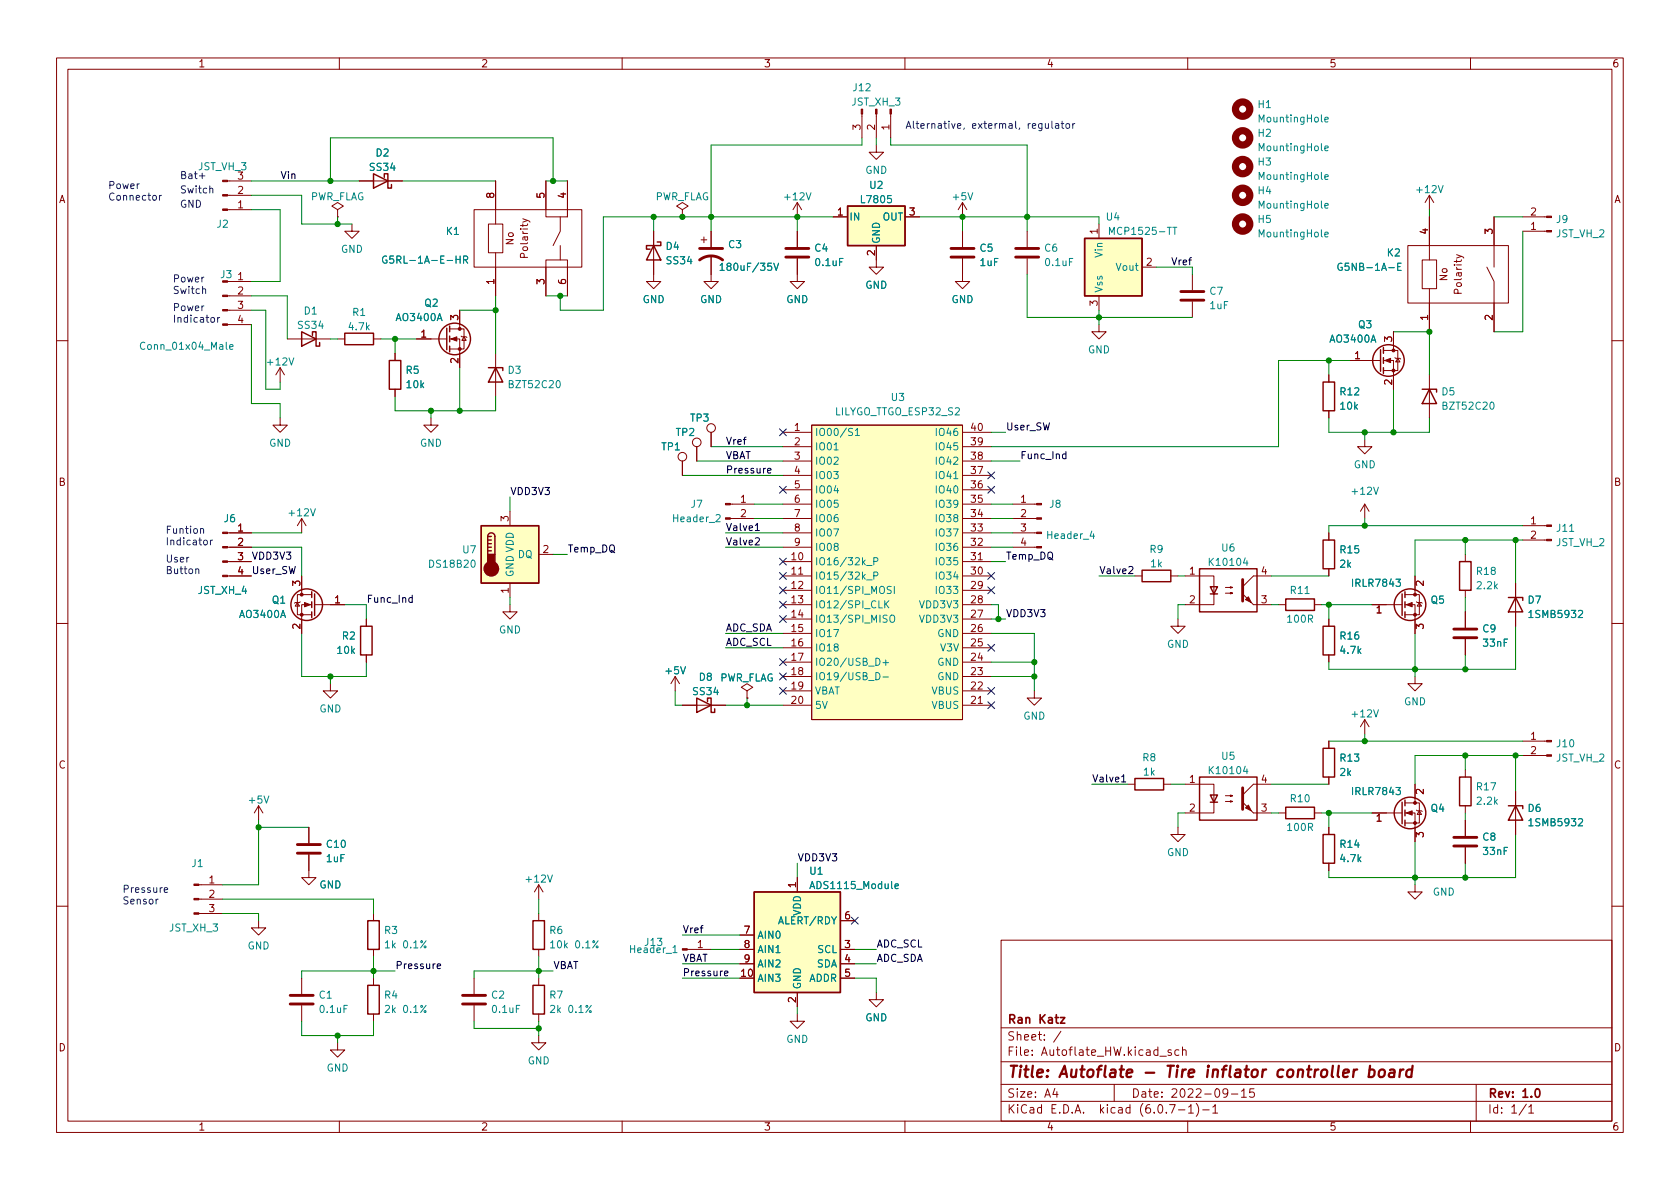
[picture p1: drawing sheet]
<svg xmlns="http://www.w3.org/2000/svg" width="297mm" height="210mm" viewBox="0 0 297 210" stroke-linecap="round" stroke-linejoin="round" font-family="sans-serif">
<g fill="none" stroke="#840000" stroke-width=".18">
<path d="M10 10.2h277v190.1h-277zM12 12.2h273v186.1h-273zM60 10.2v2M110 10.2v2M160 10.2v2M210 10.2v2M260 10.2v2M40.2 32h4.2M40.2 34.5h4.2M40.2 37.1h4.2M59.7 37.1l1-.7-1-.6-1 .6 1 .7v1.2M59.7 38.3h.1"/>
<path d="M62.2 39.6v1.3h1.3l-1.3 1.3-1.2-1.3h1.2M63.5 32h7.6M83.8 37.1h19.1v10.1h-19.1zM86.4 39.6h2.5v5.1h-2.5zM87.6 32v7.6M92.4 38.7l1.2 .4 .1 .2M96.5 32v6.3h3.8v-1.2v1.2M99.1 38.3v2.6l-1.3 2.5M100.3 32v5.1M120.6 37.1l1.1-.7-1.1-.6-1 .6 1 .7v1.2M120.6 38.3h.1M141 35.8v2.5"/>
<path d="M141 35.8l-.8 1.3M141 35.8l.7 1.3M147.3 38.3h2.6M152.4 20.2v4.2M154.9 25.6v1.3h1.3l-1.3 1.3-1.2-1.3h1.2M154.9 20.2v4.2M157.5 20.2v4.2M160 38.3h2.6M170.2 35.8v2.5M170.2 35.8l-.8 1.3M170.2 35.8l.7 1.3M194.3 39.6v2.6"/>
<path d="M252.7 34.5l-.7 1.3M252.7 34.5v2.6M252.7 38.3v7.7M252.7 34.5l.8 1.3M264.2 38.3v8.9M269.2 38.3h4.3M40.2 57.4h4.2M40.2 54.9h4.2M40.2 52.3h4.2M40.6 49.8h3.8M50.8 59.9h7.6M59.7 59.9h1.3"/>
<path d="M66 59.9h1.3M73.7 59.9h5.3M79.5 59.9h1.8v5.1M79.5 58.2h2.5v3.5h-2.5M81.3 54.9v3.3M81.5 59.4l.2 .2h.7l.1 .1M82 59.6l.4 .6h-.7zM87.6 44.7v7.6M96.5 52.3v-6.3h3.8v6.3M99.1 43.4v2.6M115.6 40.9v8.9h1.2l-1.2 1.2-1.3-1.2h1.3M124 42.4h1"/>
<path d="M124.5 41.9v1M125.7 45.2v4.6h1.3l-1.3 1.2-1.2-1.2h1.2M125.7 40.9v2.8M141 45.7v4.1h1.2l-1.2 1.2-1.3-1.2h1.3M141 40.9v2.8M154.9 43.4v3.8h1.3l-1.3 1.3-1.2-1.3h1.2M170.2 45.7v4.1h1.2l-1.2 1.2-1.3-1.2h1.3M170.2 40.9v2.8M181.6 40.9v2.8M181.6 45.7v2.8M194.3 57.4v1.3h1.3l-1.3 1.2-1.3-1.2h1.3M194.3 52.3v2.6"/>
<path d="M201.9 47.2h2.6M210.8 48.5v2.8M210.8 53.3v2.8M246.4 58.7v3.3M248.9 43.4h17.8v10.2h-17.8zM251.5 46h2.5v5h-2.5zM252.7 51v7.7M257.5 45l1.2 .5 .1 .1M262.9 47.2l1.3 2.6v8.9M269.2 40.9h4.3M10 60.2h2M49.5 73.9v1.3h1.3l-1.3 1.2-1.2-1.2h1.2"/>
<path d="M49.5 65l-.7 1.3M49.5 65v2.6M49.5 65l.8 1.3M69.8 62.5v1.2M69.8 68.8v1.3M76.2 73.9v1.3h1.3l-1.3 1.2-1.3-1.2h1.3M87.6 62.5v7.6M123.2 79v2.5M125.7 76.4v2.6M138.4 76.4h5.1M138.4 79h5.1M143.5 75.2h26.7v52h-26.7z"/>
<path d="M170.2 76.4h5.1M170.2 79h5.1M234.9 66.3v1.3M234.9 72.6v1.3M238.8 63.7h5.3M241.3 77.7v1.3h1.3l-1.3 1.3-1.3-1.3h1.3M244.6 63.7h1.8v5.1M244.6 62h2.5v3.5h-2.5M246.6 63.2l.2 .2h.7l.1 .1M247.1 63.4l.4 .6h-.7zM252.7 66.3v7.6M285 60.2h2"/>
<path d="M40.2 99.3h4.2M40.2 96.8h4.2M40.2 94.2h4.2M53.3 91.7l-.7 1.3M53.3 91.7v2.5M53.3 91.7l.8 1.3M90.2 90.4v2.6M95.2 98h2.6M120.6 81.5v2.6M129.1 91.7h4.2M129.1 89.1h4.2M138.4 99.3h5.1"/>
<path d="M138.4 96.8h5.1M138.4 94.2h5.1M138.4 81.5h5.1M138.4 91.7h5.1M138.4 89.1h5.1M138.4 86.6h5.1M138.4 84.1h5.1M170.2 99.3h5.1M170.2 96.8h5.1M170.2 94.2h5.1M170.2 81.5h5.1M170.2 91.7h5.1"/>
<path d="M170.2 89.1h5.1M170.2 86.6h5.1M170.2 84.1h5.1M179.1 96.8h4.2M179.1 94.2h4.2M179.1 91.7h4.2M179.1 89.1h4.2M234.9 94.2v1.3M241.3 89.1v2.6M241.3 89.1l-.8 1.3M241.3 89.1l.8 1.3M259.1 98v1.3"/>
<path d="M269.2 95.5h4.3M269.2 93h4.3M10 110.2h2M40.2 101.8h4.2M52.6 106.5l.4 .7h-.8zM53.1 106.4l-.1 .1h-.8l-.1 .2M53.3 101.8v3.4M55.1 106.9h-1.8v5.1M55.1 105.2h-2.5v3.5h2.5M55.6 106.9h5.4M64.8 109.5v1.2M64.8 115.8v1.3"/>
<path d="M90.2 106.9v1.3h1.2l-1.2 1.3-1.3-1.3h1.3M90.2 103.1v2.6M119.4 119.6l-.8 1.3M119.4 119.6v2.6M119.4 119.6l.7 1.3M138.4 101.8h5.1M138.4 106.9h5.1M138.4 104.4h5.1M138.4 109.5h5.1M138.4 112h5.1M138.4 114.5h5.1M138.4 117.1h5.1"/>
<path d="M138.4 119.6h5.1M170.2 101.8h5.1M170.2 106.9h5.1M170.2 104.4h5.1M170.2 109.5h5.1M170.2 112h5.1M170.2 114.5h5.1M170.2 117.1h5.1M170.2 119.6h5.1M200.7 101.8h1.2M207 101.8h1.3M208.3 109.5v1.2h1.2l-1.2 1.3-1.3-1.3h1.3"/>
<path d="M209.5 101.8h5.1v3.4M214.6 105v1.9h-5.1M216.7 104.9h1.2l-.3 .1v-.2l.3 .1M216.7 103.9h1.2l-.3 .1v-.2l.3 .1M221.6 106.9h3.2M224.8 101.8h-3.2l-1.9 2M226.1 106.9h1.2M232.4 106.9h1.3M234.9 100.6v1.2M234.9 109.5v1.2M234.9 115.8v1.3M242.6 106.9h5.3"/>
<path d="M248.4 106.9h1.8v5.1M248.4 105.2h2.6v3.5h-2.6M250.2 119.6v1.3h1.3l-1.3 1.3-1.3-1.3h1.3M250.2 101.8v3.4M250.4 106.4l.2 .1h.7l.2 .2M251 106.5l.3 .7h-.7zM259.1 104.4v1.3M259.1 108.2v2.8M259.1 113v2.8M268 103.1v7.6M285 110.2h2M58.4 120.9v1.3h-1.3l1.3 1.2 1.3-1.2h-1.3"/>
<path d="M120.6 124.7h7.7M132.1 122.2l1-.7-1-.6-1 .6 1 .7v1.2M132.1 123.4h.1M138.4 122.2h5.1M138.4 124.7h5.1M170.2 122.2h5.1M170.2 124.7h5.1M182.9 122.2v1.2h1.2l-1.2 1.3-1.3-1.3h1.3M199.4 138.7h1.3M205.7 138.7h1.3M209.5 138.7h5.1v3.3M224.8 138.7h-3.2l-1.9 1.9"/>
<path d="M234.9 131.1v1.2M234.9 137.4v1.3M241.3 127.2l-.8 1.3M241.3 127.2v2.6M241.3 127.2l.8 1.3M250.2 138.7v3.3M259.1 136.1v1.3M268 139.9v7.7M269.2 133.6h4.3M269.2 131.1h4.3M35.2 159h4.2M35.2 156.5h4.2"/>
<path d="M45.7 142.5l-.7 1.3M45.7 142.5v2.5M45.7 142.5l.8 1.3M54.6 151.1v4.1h1.3l-1.3 1.3-1.3-1.3h1.3M54.6 146.3v2.8M95.2 156.5v2.5M95.2 156.5l-.7 1.2M95.2 156.5l.8 1.2M141 155.2v2.5M208.3 146.3v1.3h1.2l-1.2 1.2-1.3-1.2h1.3M214.6 141.9v1.9h-5.1M216.7 141.7h1.2l-.3 .2v-.3l.3 .1"/>
<path d="M216.7 140.7h1.2l-.3 .1v-.2l.3 .1M221.6 143.8h3.2M226.1 143.8h1.2M232.4 143.8h1.3M234.9 146.3v1.3M234.9 152.6v1.3M242.6 143.8h5.3M248.4 143.8h1.8v5M248.4 142h2.6v3.5h-2.6M250.2 156.5v1.2h1.3l-1.3 1.3-1.3-1.3h1.3M250.4 143.3l.2 .1h.7l.2 .1M251 143.4l.3 .6h-.7z"/>
<path d="M259.1 142.5v1.3M259.1 145v2.8M259.1 149.9v2.7M10 160.2h2M35.2 161.5h4.2M45.7 162.8v1.3h1.3l-1.3 1.2-1.3-1.2h1.3M53.3 173v2.8M53.3 177.8v2.8M66 161.5v1.3M66 167.9v1.3M66 173v1.2M66 179.3v1.3"/>
<path d="M83.8 173v2.8M83.8 177.8v2.8M95.2 161.5v1.3M95.2 167.9v1.3M95.2 173v1.2M95.2 179.3v1.3M121.5 167.9h4.2M130.8 167.9h2.5M130.8 170.4h2.5M130.8 165.3h2.5M141 179.3v1.3h1.2l-1.2 1.3-1.3-1.3h1.3M141 175.5v2.5"/>
<path d="M148.6 167.9h2.5M148.6 170.4h2.5M148.6 173h2.5M148.6 162.8h2.5M154.9 175.5v1.3h1.3l-1.3 1.2-1.2-1.2h1.2M177 166.3h108v32h-108zM285 160.2h2M59.7 184.4v1.3h1.3l-1.3 1.2-1.3-1.2h1.3M60 198.3v2M95.2 183.1v1.3h1.3l-1.3 1.3-1.2-1.3h1.2M110 198.3v2M160 198.3v2"/>
<path d="M177 194.8h108M177 191.8h108M177 187.8h108M177 181.8h108M186.5 192.5l-.4 1h1M186.9 193v1M187.6 182.4l-1.3 1.9M197 191.8v3M205.1 186.8h1.1M206.8 195.3h1l-.7 1.5M207.1 185.7l-.4-.1-.2 .2 .1 .3 .5 .1v.4h-.6M208.4 196.3h1.1"/>
<path d="M208.4 185.7l-.4-.1-.3 .3v.4l.2 .3h.5M209.1 185.8l.2-.2 .3 .1 .1 .9M209.1 185.1v1.5M210 198.3v2M210.1 195.8l.5-.5v1.5M210.1 196.8h.9M211.5 195.1a1.72 1.72 0 0 1 0 2.3M212.6 196.3h1.2M214.4 195.8l.5-.5v1.5M214.4 196.8h.9M217.1 193.2l-.3 .3h-.3l-.3-.3 .2-.6 .4-.1 .2 .2a.99 .99 0 0 1-.4 1.3h-.2M217.7 193.5h1.2"/>
<path d="M219.5 193l.4-.5v1.5M219.5 194h.9M221.7 192.5h-.7l-.1 .7 .2-.1 .5 .1 .2 .2-.1 .5-.2 .1-.6-.1M260 198.3v2M261 191.8v6.5M269.9 195.3l-1.3 1.9M270.3 195.8l.4-.5v1.5M270.3 196.8h.9"/>
<circle cx="123.2" cy="78.2" r=".76"/>
<circle cx="125.7" cy="75.7" r=".76"/>
<circle cx="120.6" cy="80.8" r=".76"/>
</g>
<path d="M187.5 179.9h.8l-.8 1h.8M271.6 192.6l.2-.1a.82 .82 0 0 1 .6 .7 .82 .82 0 0 1-.3 .8h-.2a.81 .81 0 0 1-.6-.6 .81 .81 0 0 1 .3-.8z" fill="none" stroke="#840000" stroke-width=".3"/>
<path d="M239.4 189.1l-.2 1.4M240 189.1l-.4 .1-.3 .3M242.1 189.2l.2-.1 .6 .1 .2 .3-.1 .6a.66 .66 0 0 1-1 .3M242.2 188.5l-.2 2M243.9 189.3a.52 .52 0 0 1 .6-.2 .52 .52 0 0 1 .4 .4l-.1 .6a.55 .55 0 0 1-.5 .4 .55 .55 0 0 1-.5-.4zM245.8 189.2l.2-.1 .5 .1v1.3M246.6 189.6l-.7 .1a.4 .4 0 0 0-.3 .3 .4 .4 0 0 0 .2 .5l.7-.1M247.6 189.1l-.2 1.4M248.2 189.1l-.4 .1-.3 .3M249.7 189.2a.66 .66 0 0 0-1 .3l-.1 .6 .2 .3 .1 .1 .6-.1M249.8 188.5l-.3 2" fill="none" stroke="#840000" stroke-width=".4"/>
<g fill="none" stroke="#840000" stroke-width=".25">
<path d="M66 30.7l2.6 1.3-2.6 1.3zM67.9 31.4v-.7h.7v2.6h.6v-.7M149.9 36.4h10.1v7h-10.1zM53.3 58.7l2.6 1.2-2.6 1.3zM55.2 59.3v-.6h.7v2.5h.6v-.6M61 58.9h5v2.1h-5zM79 58v3.8M79.5 57.7v1M79.5 59.4v1M115.6 43.4l1.2 2.6h-2.5zM116.2 42.8h.6v.6h-2.5v.7h.6M191.8 42.2h10.1v10.1h-10.1z"/>
<path d="M68.8 63.7h2.1v5.1h-2.1zM79.5 61.2v1M86.4 65h2.5v.5M87.6 65l1.3 2.6h-2.5zM233.9 67.6h2.1v5h-2.1zM244.1 61.8v3.9M244.6 61.5v1M244.6 63.2v1.1M244.6 65v1M251.5 68.8h2.5v.5M252.7 68.8l1.3 2.6h-2.5zM85.1 93h10.1v10.1h-10.1z"/>
<path d="M86.2 94.9a.64 .64 0 0 1 .7-.7 .64 .64 0 0 1 .6 .7v3.1M86.2 97.4h.7M86.2 96.8h.7M86.2 96.1h.7M86.2 95.5h.7M86.2 94.9v3.1M86.2 94.9h.7M233.9 95.5h2.1v5.1h-2.1zM258.1 99.3h2v5.1h-2zM55.1 104.6v1.1M55.1 106.4v1M55.1 108.2v1"/>
<path d="M55.6 105v3.8M63.8 110.7h2v5.1h-2zM201.9 100.8h5.1v2.1h-5.1zM212.1 100.6h10.1v7.6h-10.1zM214 103.8h1.3l-.7 1.2zM214 105h1.3M227.3 105.9h5.1v2h-5.1zM233.9 110.7h2.1v5.1h-2.1zM247.9 105v3.8M248.4 104.6v1.1M248.4 106.4v1M248.4 108.2v1"/>
<path d="M266.7 105.7h2.5v.5M268 105.7l1.2 2.5h-2.5zM123.2 123.4l2.5 1.3-2.5 1.3zM125.1 124.1v-.7h.6v2.6h.7v-.7M200.7 137.7h5v2h-5zM212.1 137.4h10.1v7.6h-10.1zM233.9 132.3h2.1v5.1h-2.1zM258.1 137.4h2v5.1h-2zM133.3 157.7h15.3v17.8h-15.3zM214 140.6h1.3l-.7 1.3zM214 141.9h1.3M227.3 142.7h5.1v2.1h-5.1z"/>
<path d="M233.9 147.6h2.1v5h-2.1zM247.9 141.9v3.8M248.4 141.5v1M248.4 143.3v1M248.4 145v1M266.7 142.5h2.5v.5M268 142.5l1.2 2.5h-2.5zM65 174.2h2.1v5.1h-2.1zM65 162.8h2.1v5.1h-2.1zM94.2 162.8h2.1v5.1h-2.1zM94.2 174.2h2.1v5.1h-2.1z"/>
<circle cx="80.4" cy="59.9" r="2.79"/>
<circle cx="245.5" cy="63.7" r="2.79"/>
<circle cx="54.2" cy="106.9" r="2.79"/>
<circle cx="249.3" cy="106.9" r="2.79"/>
<circle cx="249.3" cy="143.8" r="2.79"/>
</g>
<g fill="none" stroke="#008484" stroke-width=".18">
<path d="M234.2 36.4l.6-.1v-.3h-.4l-.2 .1 .1 .7h.5M234.2 21.2l.6-.2v-.2l-.4-.1-.2 .2 .1 .6h.5M234.2 31.3l.6-.1v-.3h-.4l-.2 .2 .1 .6h.5M234.2 26.2l.6-.1v-.2l-.4-.1-.2 .2 .1 .6h.5M68.4 45.3a.59 .59 0 0 0-.8 .6 .59 .59 0 0 0 .8 .6v-.5h-.2M82 45.9h.6l.1-.2-.1-.3-.6-.1v1.2M82.3 45.9l.4 .6M127.3 46.9l.4-.4v1.3M127.3 47.8h.7M136.8 46.5l.4 1.3 .5-1.3M196.2 41.5v-1.3l.4 .9 .4-.9v1.3M207.4 40.2h.7"/>
<path d="M234.2 41.5l.6-.1v-.3l-.4-.1-.2 .2 .1 .6h.5M237.3 46.6a.59 .59 0 0 0-.8 .6 .59 .59 0 0 0 .8 .6v-.5h-.2M247.1 47.1h.4M247.7 46.5h-.6v1.3h.6M40.6 61.4l.6-.2v-.2l-.4-.1-.2 .2 .1 .6h.5M147.5 79.6h.7M151.2 76.1l.4-.3v1.2M151.2 77h.8M154.5 99.3l.6-.1 .1-.2v-.3l-.7-.1v1.3M153.2 100h1M153.2 102.5h1M154.5 101.8h.6l.1-.2v-.3l-.7-.1v1.2"/>
<path d="M154.9 118.9a.64 .64 0 0 1 .7 .7 .64 .64 0 0 1-.7 .6zM156.1 117.2h1M156.1 119.7h1M156.4 106.2v1.3M156.6 106.8l.6 .7M156.6 116.7v1M157.2 106.2l-.8 .8M157.5 108.8h.1a.43 .43 0 0 1 .6 .4v.4a.42 .42 0 0 1-.4 .5 .42 .42 0 0 1-.5-.5v-.4zM157.6 103.8l-.5-.1-.2 .1v.4l.6 .2 .1 .3-.3 .3-.4-.1M158.1 103.7v1.3M158.2 156.7l.7-.1-.1-.2-.4-.1-.2 .2 .1 .6h.5M97.3 166.7l.4-.3v1.2"/>
<path d="M97.3 167.6h.8M105.8 166.4l-1 1.2M119 168.5h.7"/>
<circle cx="105.6" cy="167.4" r=".18"/>
</g>
<g fill="none" stroke="#840000" stroke-width=".51">
<path d="M123.7 46a3.3 3.3 0 0 1 4.1 0M123.7 43.9h4.1M138.9 45.5h4.1M138.9 43.9h4.1M168.1 45.5h4.1M168.1 43.9h4.1M179.6 45.5h4M179.6 43.9h4M208.8 53.1h4.1M208.8 51.6h4.1M219.7 102.5v3.8M257 112.8h4.1"/>
<path d="M257 111.2h4.1M219.7 139.3v3.8M52.6 150.9h4M52.6 149.3h4M257 149.6h4.1M257 148.1h4.1M51.3 177.5h4.1M51.3 176h4.1M81.8 177.5h4.1M81.8 176h4.1"/>
</g>
<g fill="#840000" stroke="#840000" stroke-width=".18">
<path d="M120.6 167.8h.9v.2h-.9z"/>
<path d="M273.5 133.5h.8v.2h-.8z"/>
<path d="M273.5 130.9h.8v.3h-.8z"/>
<path d="M39.4 101.7h.8v.3h-.8z"/>
<path d="M39.4 99.2h.8v.2h-.8z"/>
<path d="M39.4 96.6h.8v.3h-.8z"/>
<path d="M39.4 94.1h.8v.3h-.8z"/>
<path d="M79.8 59.9l1-.3v.7z"/>
<path d="M248.7 143.8l1-.4v.7z"/>
<path d="M248.7 106.9l1-.4v.8z"/>
<path d="M34.3 161.4h.9v.3h-.9z"/>
<path d="M34.3 158.9h.9v.2h-.9z"/>
<path d="M34.3 156.3h.9v.3h-.9z"/>
<path d="M219.7 141.9l1.9 1.9z"/>
<path d="M220.7 142.4l.5 1-1-.5z"/>
<path d="M39.4 57.3h.8v.2h-.8z"/>
<path d="M39.4 54.7h.8v.3h-.8z"/>
<path d="M39.4 52.2h.8v.2h-.8z"/>
<path d="M39.4 49.7h.8v.2h-.8z"/>
<path d="M39.4 31.9h.8v.2h-.8z"/>
<path d="M39.4 34.4h.8v.3h-.8z"/>
<path d="M39.4 37h.8v.2h-.8z"/>
<path d="M183.3 96.6h.8v.3h-.8z"/>
<path d="M183.3 94.1h.8v.3h-.8z"/>
<path d="M183.3 91.6h.8v.2h-.8z"/>
<path d="M183.3 89h.8v.3h-.8z"/>
<path d="M152.3 19.3h.2v.9h-.2z"/>
<path d="M154.8 19.3h.3v.9h-.3z"/>
<path d="M157.4 19.3h.2v.9h-.2z"/>
<path d="M128.3 91.6h.8v.2h-.8z"/>
<path d="M128.3 89h.8v.3h-.8z"/>
<path d="M219.7 105l1.9 1.9z"/>
<path d="M220.7 105.5l.5 1-1-.5z"/>
<path d="M273.5 95.4h.8v.2h-.8z"/>
<path d="M273.5 92.8h.8v.3h-.8z"/>
<path d="M244.9 63.7l1-.3v.7z"/>
<path d="M53.8 106.5l1.1 .4-1.1 .4z"/>
<path d="M273.5 38.2h.8v.3h-.8z"/>
<path d="M273.5 40.8h.8v.2h-.8z"/>
<circle cx="81.3" cy="61.7" r=".25"/>
<circle cx="81.3" cy="58.2" r=".25"/>
<circle cx="250.2" cy="145.5" r=".25"/>
<circle cx="250.2" cy="142" r=".25"/>
<circle cx="250.2" cy="108.7" r=".25"/>
<circle cx="250.2" cy="105.2" r=".25"/>
<circle cx="246.4" cy="65.5" r=".25"/>
<circle cx="246.4" cy="62" r=".25"/>
<circle cx="53.3" cy="108.7" r=".25"/>
<circle cx="53.3" cy="105.2" r=".25"/>
</g>
<g fill="#ffffc2" stroke="#ffffc2" stroke-width=".18">
<path d="M133.3 157.7h15.3v17.8h-15.3z"/>
<path d="M191.8 42.2h10.1v10.1h-10.1z"/>
<path d="M149.9 36.4h10.1v7h-10.1z"/>
<path d="M143.5 75.2h26.7v52h-26.7z"/>
<path d="M85.1 93h10.1v10.1h-10.1z"/>
</g>
<g fill="#840000" stroke="#840000" stroke-width=".25">
<path d="M86.2 98h1.3v1.9h-1.3z"/>
<circle cx="86.9" cy="100.6" r="1.27"/>
</g>
<g fill="none" stroke="#840000" stroke-width="1.3">
<circle cx="219.7" cy="19.3" r="1.27"/>
<circle cx="219.7" cy="24.4" r="1.27"/>
<circle cx="219.7" cy="34.5" r="1.27"/>
<circle cx="219.7" cy="39.6" r="1.27"/>
<circle cx="219.7" cy="29.5" r="1.27"/>
</g>
<path d="M188.5 79.8v1.3M133.5 95.2l.5-.1 .3 .4-.8 .9h.8M133.5 93.8h.8M135.7 83.2l.6-.1v-.2l-.4-.1-.2 .2 .1 .6h.5M188.5 80.3h-.4l-.2 .2 .1 .6h.5M72.9 105.7h-.4l-.2 .2 .1 .6h.5M72.9 105.2v1.3M199.6 100.3l.5-.1 .2 .3-.8 .9h.8M198.3 138.3h.7M77.3 170.9l.6-.2-.1-.2-.3-.1-.2 .2 .1 .6h.4M128.1 172.1l.6-.1-.1-.2-.3-.1-.2 .2 .1 .6h.4" fill="none" stroke="#000" stroke-width=".18"/>
<g fill="none" stroke="#0000c2" stroke-width=".18">
<path d="M28.2 34.6v.8M28.6 34.6l-.4 .2M35.3 31.1h.9M37.1 33.4l.2-.1h.3v.8M184.8 21.9l.1 .7 .3 .1 .2-.1M185.4 21.9v.8M186 21.4v1.1l.2 .2M186.6 21.9h.5l.1 .8M187.2 22.2h-.4l-.2 .2 .2 .3 .4-.1M187.6 21.9h.5M187.8 21.4v1.1l.3 .2M188.6 21.9h.3l.2 .2v.4l-.2 .2-.3-.1-.1-.1z"/>
<path d="M189.7 21.9v.8M190 21.9l-.3 .2M35.8 51.2l.2-.1h.3l.1 .8M37.4 56.2l.3-.1 .2 .3v.3l-.2 .3-.3-.1-.1-.2zM38.5 56.1v.9M38.8 56.1l-.3 .3M35.5 93.6l.1-.1h.3l.1 .8M36.1 95.6l.3-.1 .3 .3v.3l-.3 .3-.3-.1-.1-.2zM37.2 95.5v.9M37.6 95.5l-.4 .3M34.6 100.7l.2-.1 .3 .1 .1 .7M28 159l-.4 .3"/>
<path d="M29 157.4l.6-.1v-.3h-.4l-.2 .1 .1 .7h.5"/>
</g>
<g fill="none" stroke="#008400" stroke-width=".18">
<path d="M44.4 37.1h5.1v12.7h-5.1M44.4 34.5h8.9v5.1h8.9M44.4 32h19.1M58.4 32v-7.6h39.4v7.6M59.7 38.3v1.3M71.1 32h16.5M96.5 32h3.8M115.6 38.3v2.6M141 38.3v2.6M147.3 38.3h-40.6v16.6h-7.6v-2.6M152.4 24.4v1.2h-26.7v15.3M154.9 24.4v1.2"/>
<path d="M157.5 24.4v1.2h24.1v15.3M162.6 38.3h31.7v1.3M170.2 38.3v2.6M252.7 37.1v1.2M264.2 38.3h5M44.4 54.9h2.6v13.9h2.5v-1.2M44.4 57.4v14h5.1v2.5M44.4 52.3h6.4v7.6M58.4 59.9h1.3M67.3 59.9h6.4M69.8 59.9v2.6M81.3 54.9h6.3"/>
<path d="M87.6 52.3v10.2M96.5 52.3h3.8M181.6 48.5v7.6h29.2M194.3 54.9v2.5M204.5 47.2h6.3v1.3M246.4 58.7h6.3v7.6M269.2 40.9v17.8h-5M69.8 70.1v2.5h17.8v-2.5M76.2 72.6v1.3M81.3 65v7.6M125.7 79h12.7M175.3 76.4h2.5"/>
<path d="M234.9 73.9v2.5h17.8v-2.5M234.9 63.7v2.6M238.8 63.7h-12.7v15.3h-50.8M241.3 76.4v1.3M246.4 68.8v7.6M44.4 96.8h8.9v5M44.4 94.2h8.9M90.2 87.9v2.5M97.8 98h2.5M120.6 84.1h17.8M123.2 81.5h15.2M128.3 96.8h10.1"/>
<path d="M128.3 94.2h10.1M133.3 91.7h5.1M133.3 89.1h5.1M175.3 99.3h2.5M175.3 96.8h3.8M175.3 94.2h3.8M175.3 81.5h5M175.3 91.7h3.8M175.3 89.1h3.8M241.3 91.7v1.3M259.1 95.5v2.5M268 95.5v7.6"/>
<path d="M269.2 93h-34.3v1.2M269.2 95.5h-19v6.3M53.3 112v7.6h11.5v-2.5M58.4 119.6v1.3M61 106.9h3.8v2.6M90.2 105.7v1.2M128.3 112h10.1M128.3 114.5h10.1M175.3 106.9h1.2v2.6M175.3 112h7.6v10.2M175.3 119.6h7.6M175.3 117.1h7.6"/>
<path d="M175.3 109.5h2.5M194.3 101.8h6.4M208.3 101.8h1.2M209.5 106.9h-1.2v2.6M224.8 101.8h10.1M224.8 106.9h1.3M233.7 106.9h8.9M234.9 106.9v2.6M250.2 112v7.6M259.1 105.7v2.5M259.1 115.8v2.6M268 110.7v7.7h-33.1v-1.3"/>
<path d="M119.4 122.2v2.5h1.2M128.3 124.7h10.1M132.1 123.4v1.3M193 138.7h6.4M207 138.7h2.5M224.8 138.7h10.1M234.9 131.1h34.3M241.3 129.8v1.3M259.1 133.6v2.5M268 133.6v6.3M269.2 133.6h-19v5.1M39.4 159h26.6v2.5"/>
<path d="M45.7 145v11.5h-6.3M45.7 146.3h8.9M95.2 159v2.5M141 152.6v2.6M209.5 143.8h-1.2v2.5M224.8 143.8h1.3M233.7 143.8h8.9M234.9 143.8v2.5M250.2 148.8v7.7M259.1 143.8v1.2M259.1 152.6v2.6M268 147.6v7.6h-33.1v-1.3"/>
<path d="M39.4 161.5h6.3v1.3M66 169.2v3.8M69.8 171.7h-16.5v1.3M95.2 169.2v3.8M97.8 171.7h-14v1.3M120.6 173h10.2M120.6 170.4h10.2M120.6 165.3h10.2M125.7 167.9h5.1M141 178v1.3M151.1 173h3.8v2.5M151.1 170.4h3.8"/>
<path d="M151.1 167.9h3.8M53.3 180.6v2.5h12.7v-2.5M59.7 183.1v1.3M83.8 180.6v1.3h11.4M95.2 180.6v2.5"/>
</g>
<g fill="none" stroke="#000084" stroke-width=".18">
<path d="M137.8 75.8l1.2 1.3M139 75.8l-1.2 1.3M137.8 98.7l1.2 1.2M137.8 86l1.2 1.2M139 98.7l-1.2 1.2M139 86l-1.2 1.2M174.7 83.5l1.2 1.2M174.7 86l1.2 1.2M175.9 83.5l-1.2 1.2M175.9 86l-1.2 1.2M137.8 119l1.2 1.2M137.8 101.2l1.2 1.3"/>
<path d="M137.8 116.5l1.2 1.2M137.8 103.8l1.2 1.2M137.8 106.3l1.2 1.2M137.8 108.9l1.2 1.2M139 119l-1.2 1.2M139 101.2l-1.2 1.3M139 116.5l-1.2 1.2M139 103.8l-1.2 1.2M139 106.3l-1.2 1.2M139 108.9l-1.2 1.2M174.7 113.9l1.2 1.3M174.7 103.8l1.2 1.2"/>
<path d="M174.7 101.2l1.2 1.3M175.9 113.9l-1.2 1.3M175.9 103.8l-1.2 1.2M175.9 101.2l-1.2 1.3M137.8 121.6l1.2 1.2M139 121.6l-1.2 1.2M174.7 121.6l1.2 1.2M174.7 124.1l1.2 1.2M175.9 121.6l-1.2 1.2M175.9 124.1l-1.2 1.2M150.5 162.2l1.2 1.2M151.7 162.2l-1.2 1.2"/>
</g>
<g fill="#008400" stroke="#008400" stroke-width=".18">
<circle cx="259.1" cy="118.4" r=".46"/>
<circle cx="268" cy="133.6" r=".46"/>
<circle cx="250.2" cy="155.2" r=".46"/>
<circle cx="259.1" cy="155.2" r=".46"/>
<circle cx="259.1" cy="133.6" r=".46"/>
<circle cx="241.3" cy="131.1" r=".46"/>
<circle cx="250.2" cy="118.4" r=".46"/>
<circle cx="176.5" cy="109.5" r=".46"/>
<circle cx="132.1" cy="124.7" r=".46"/>
<circle cx="182.9" cy="119.6" r=".46"/>
<circle cx="182.9" cy="117.1" r=".46"/>
<circle cx="234.9" cy="106.9" r=".46"/>
<circle cx="268" cy="95.5" r=".46"/>
<circle cx="259.1" cy="95.5" r=".46"/>
<circle cx="241.3" cy="76.4" r=".46"/>
<circle cx="246.4" cy="76.4" r=".46"/>
<circle cx="241.3" cy="93" r=".46"/>
<circle cx="234.9" cy="143.8" r=".46"/>
<circle cx="234.9" cy="63.7" r=".46"/>
<circle cx="252.7" cy="58.7" r=".46"/>
<circle cx="194.3" cy="56.1" r=".46"/>
<circle cx="81.3" cy="72.6" r=".46"/>
<circle cx="76.2" cy="72.6" r=".46"/>
<circle cx="45.7" cy="146.3" r=".46"/>
<circle cx="58.4" cy="119.6" r=".46"/>
<circle cx="125.7" cy="38.3" r=".46"/>
<circle cx="120.6" cy="38.3" r=".46"/>
<circle cx="99.1" cy="52.3" r=".46"/>
<circle cx="97.8" cy="32" r=".46"/>
<circle cx="181.6" cy="38.3" r=".46"/>
<circle cx="141" cy="38.3" r=".46"/>
<circle cx="170.2" cy="38.3" r=".46"/>
<circle cx="115.6" cy="38.3" r=".46"/>
<circle cx="58.4" cy="32" r=".46"/>
<circle cx="87.6" cy="54.9" r=".46"/>
<circle cx="59.7" cy="39.6" r=".46"/>
<circle cx="95.2" cy="181.9" r=".46"/>
<circle cx="95.2" cy="171.7" r=".46"/>
<circle cx="66" cy="171.7" r=".46"/>
<circle cx="59.7" cy="183.1" r=".46"/>
<circle cx="69.8" cy="59.9" r=".46"/>
</g>
<text font-size="2.8" fill="#840000" x="178" y="190.6">Title: Autoflate - Tire inflator controller board</text>
<g font-size="2.1" fill="#840000">
<text x="178" y="184">Sheet: /</text>
<text x="178" y="181">Ran Katz</text>
<text x="178" y="186.7">File: Autoflate_HW.kicad_sch</text>
<text x="178" y="196.9">KiCad E.D.A. kicad (6.0.7-1)-1</text>
<text x="178" y="194.1">Size: A4</text>
<text x="200" y="194.1">Date: 2022-09-15</text>
<text x="263" y="194.1">Rev: 1.0</text>
<text x="263" y="196.9">Id: 1/1</text>
</g>
<g font-size="1.8" fill="#840000">
<text x="35" y="11.9">1</text>
<text x="85" y="11.9">2</text>
<text x="135" y="11.9">3</text>
<text x="185" y="11.9">4</text>
<text x="235" y="11.9">5</text>
<text x="285" y="11.9">6</text>
<text x="152.1" y="23" transform="rotate(-90 152.1 23)">3</text>
<text x="154.7" y="23" transform="rotate(-90 154.7 23)">2</text>
<text x="157.2" y="23" transform="rotate(-90 157.2 23)">1</text>
<text x="10.3" y="35.9">A</text>
<text x="42.1" y="34.3">2</text>
<text x="87.4" y="35" transform="rotate(-90 87.4 35)">8</text>
<text x="96.3" y="35" transform="rotate(-90 96.3 35)">5</text>
<text x="100.1" y="35" transform="rotate(-90 100.1 35)">4</text>
<text x="285.3" y="35.9">A</text>
<text x="42.1" y="36.8">1</text>
<text x="148.1" y="38.1">1</text>
<text x="160.8" y="38.1">3</text>
<text x="194.1" y="41.4" transform="rotate(-90 194.1 41.4)">1</text>
<text x="252.5" y="41.4" transform="rotate(-90 252.5 41.4)">4</text>
<text x="263.9" y="41.4" transform="rotate(-90 263.9 41.4)">3</text>
<text x="270.7" y="40.6">1</text>
<text x="270.7" y="38.1">2</text>
<text x="90.8" y="43.3" transform="rotate(-90 90.8 43.3)">No</text>
<text x="93.3" y="45.4" transform="rotate(-90 93.3 45.4)">Polarity</text>
<text x="154.7" y="45.2" transform="rotate(-90 154.7 45.2)">2</text>
<text x="202.7" y="47">2</text>
<text x="42.1" y="49.5">1</text>
<text x="42.1" y="52.1">2</text>
<text x="87.4" y="50.3" transform="rotate(-90 87.4 50.3)">1</text>
<text x="96.3" y="50.3" transform="rotate(-90 96.3 50.3)">3</text>
<text x="100.1" y="50.3" transform="rotate(-90 100.1 50.3)">6</text>
<text x="255.9" y="49.7" transform="rotate(-90 255.9 49.7)">No</text>
<text x="258.4" y="51.8" transform="rotate(-90 258.4 51.8)">Polarity</text>
<text x="42.1" y="54.6">3</text>
<text x="42.1" y="57.1">4</text>
<text x="74.4" y="59.7">1</text>
<text x="81" y="56.6" transform="rotate(-90 81 56.6)">3</text>
<text x="194.1" y="54.1" transform="rotate(-90 194.1 54.1)">3</text>
<text x="252.5" y="56.6" transform="rotate(-90 252.5 56.6)">1</text>
<text x="263.9" y="56.6" transform="rotate(-90 263.9 56.6)">2</text>
<text x="81" y="64.2" transform="rotate(-90 81 64.2)">2</text>
<text x="239.5" y="63.5">1</text>
<text x="246.1" y="60.4" transform="rotate(-90 246.1 60.4)">3</text>
<text x="246.1" y="68.1" transform="rotate(-90 246.1 68.1)">2</text>
<text x="140.5" y="76.2">1</text>
<text x="171.7" y="76.2">40</text>
<text x="140.5" y="78.7">2</text>
<text x="140.5" y="81.3">3</text>
<text x="140.5" y="83.8">4</text>
<text x="171.7" y="83.8">37</text>
<text x="171.7" y="81.3">38</text>
<text x="171.7" y="78.7">39</text>
<text x="10.3" y="85.9">B</text>
<text x="131" y="88.9">1</text>
<text x="140.5" y="86.4">5</text>
<text x="140.5" y="88.9">6</text>
<text x="171.7" y="88.9">35</text>
<text x="171.7" y="86.4">36</text>
<text x="180.5" y="88.9">1</text>
<text x="285.3" y="85.9">B</text>
<text x="42.1" y="94">1</text>
<text x="89.9" y="92.2" transform="rotate(-90 89.9 92.2)">3</text>
<text x="131" y="91.4">2</text>
<text x="140.5" y="91.4">7</text>
<text x="140.5" y="94">8</text>
<text x="171.7" y="94">33</text>
<text x="171.7" y="91.4">34</text>
<text x="180.5" y="91.4">2</text>
<text x="180.5" y="94">3</text>
<text x="270.7" y="92.7">1</text>
<text x="270.7" y="95.2">2</text>
<text x="42.1" y="96.5">2</text>
<text x="42.1" y="99.1">3</text>
<text x="42.1" y="101.6">4</text>
<text x="96" y="97.8">2</text>
<text x="140" y="99.1">10</text>
<text x="140" y="101.6">11</text>
<text x="140.5" y="96.5">9</text>
<text x="171.7" y="101.6">30</text>
<text x="171.7" y="99.1">31</text>
<text x="171.7" y="96.5">32</text>
<text x="180.5" y="96.5">4</text>
<text x="210.3" y="101.6">1</text>
<text x="223" y="101.6">4</text>
<text x="53.1" y="103.6" transform="rotate(-90 53.1 103.6)">3</text>
<text x="59.2" y="106.7">1</text>
<text x="89.9" y="104.9" transform="rotate(-90 89.9 104.9)">1</text>
<text x="140" y="104.1">12</text>
<text x="140" y="106.7">13</text>
<text x="171.7" y="106.7">28</text>
<text x="171.7" y="104.1">29</text>
<text x="210.3" y="106.7">2</text>
<text x="223" y="106.7">3</text>
<text x="251.7" y="103.6" transform="rotate(-90 251.7 103.6)">2</text>
<text x="53.1" y="111.2" transform="rotate(-90 53.1 111.2)">2</text>
<text x="140" y="109.2">14</text>
<text x="140" y="111.8">15</text>
<text x="171.7" y="111.8">26</text>
<text x="171.7" y="109.2">27</text>
<text x="243.3" y="108.5">1</text>
<text x="251.7" y="111.2" transform="rotate(-90 251.7 111.2)">3</text>
<text x="140" y="114.3">16</text>
<text x="140" y="116.8">17</text>
<text x="140" y="119.4">18</text>
<text x="171.7" y="119.4">23</text>
<text x="171.7" y="116.8">24</text>
<text x="171.7" y="114.3">25</text>
<text x="140" y="121.9">19</text>
<text x="140" y="124.5">20</text>
<text x="171.7" y="124.5">21</text>
<text x="171.7" y="121.9">22</text>
<text x="270.7" y="130.8">1</text>
<text x="10.3" y="135.9">C</text>
<text x="270.7" y="133.3">2</text>
<text x="285.3" y="135.9">C</text>
<text x="210.3" y="138.4">1</text>
<text x="210.3" y="143.5">2</text>
<text x="223" y="143.5">3</text>
<text x="223" y="138.4">4</text>
<text x="251.7" y="140.4" transform="rotate(-90 251.7 140.4)">2</text>
<text x="243.3" y="145.3">1</text>
<text x="251.7" y="148.1" transform="rotate(-90 251.7 148.1)">3</text>
<text x="37" y="156.2">1</text>
<text x="37" y="158.7">2</text>
<text x="37" y="161.3">3</text>
<text x="140.7" y="157" transform="rotate(-90 140.7 157)">1</text>
<text x="123.3" y="167.6">1</text>
<text x="131.6" y="165.1">7</text>
<text x="131.6" y="167.6">8</text>
<text x="149.4" y="167.6">3</text>
<text x="149.4" y="162.6">6</text>
<text x="131.1" y="172.7">10</text>
<text x="131.6" y="170.2">9</text>
<text x="149.4" y="170.2">4</text>
<text x="149.4" y="172.7">5</text>
<text x="140.7" y="177.3" transform="rotate(-90 140.7 177.3)">2</text>
<text x="10.3" y="185.9">D</text>
<text x="285.3" y="185.9">D</text>
<text x="35" y="199.9">1</text>
<text x="85" y="199.9">2</text>
<text x="135" y="199.9">3</text>
<text x="185" y="199.9">4</text>
<text x="235" y="199.9">5</text>
<text x="285" y="199.9">6</text>
</g>
<g font-size="1.8" fill="#008484">
<text x="150.9" y="16.1">J12</text>
<text x="150.6" y="18.7">JST_XH_3</text>
<text x="222.5" y="19.1">H1</text>
<text x="222.8" y="21.6">MountingHole</text>
<text x="66.5" y="27.7">D2</text>
<text x="222.5" y="29.3">H3</text>
<text x="222.5" y="24.2">H2</text>
<text x="222.8" y="26.7">MountingHole</text>
<text x="35" y="30.1">JST_VH_3</text>
<text x="42.1" y="31.7">3</text>
<text x="54.7" y="35.4">PWR_FLAG</text>
<text x="65.5" y="30.2">SS34</text>
<text x="115.7" y="35.4">PWR_FLAG</text>
<text x="138.9" y="35.4">+12V</text>
<text x="152.4" y="35.9">L7805</text>
<text x="153" y="30.7">GND</text>
<text x="153.8" y="33.4">U2</text>
<text x="168.6" y="35.4">+5V</text>
<text x="222.5" y="34.3">H4</text>
<text x="222.8" y="31.8">MountingHole</text>
<text x="250.6" y="34.1">+12V</text>
<text x="38.4" y="40.3">J2</text>
<text x="78.9" y="41.5">K1</text>
<text x="150.1" y="39">IN</text>
<text x="156" y="39">OUT</text>
<text x="195.6" y="39">U4</text>
<text x="196.7" y="41.5">MCP1525-TT</text>
<text x="222.5" y="39.4">H5</text>
<text x="222.8" y="36.9">MountingHole</text>
<text x="222.8" y="42">MountingHole</text>
<text x="275.1" y="42">JST_VH_2</text>
<text x="275.2" y="39.4">J9</text>
<text x="60.3" y="44.7">GND</text>
<text x="68.9" y="46.6">G5RL-1A-E-HR</text>
<text x="117.8" y="44.2">D4</text>
<text x="117.9" y="46.7">SS34</text>
<text x="128.1" y="47.9">180uF/35V</text>
<text x="128.8" y="43.9">C3</text>
<text x="144.1" y="44.5">C4</text>
<text x="144.3" y="47">0.1uF</text>
<text x="155.6" y="43.2" transform="rotate(-90 155.6 43.2)">GND</text>
<text x="173.3" y="44.5">C5</text>
<text x="173.3" y="47">1uF</text>
<text x="184.7" y="44.5">C6</text>
<text x="184.9" y="47">0.1uF</text>
<text x="194.9" y="45.4" transform="rotate(-90 194.9 45.4)">Vin</text>
<text x="197.5" y="47.9">Vout</text>
<text x="237.4" y="47.9">G5NB-1A-E</text>
<text x="245.3" y="45.3">K2</text>
<text x="39" y="49.2">J3</text>
<text x="113.6" y="53.6">GND</text>
<text x="123.8" y="53.6">GND</text>
<text x="139" y="53.6">GND</text>
<text x="153" y="51">GND</text>
<text x="168.2" y="53.6">GND</text>
<text x="194.9" y="51.8" transform="rotate(-90 194.9 51.8)">Vss</text>
<text x="213.9" y="52.1">C7</text>
<text x="52.8" y="58.1">SS34</text>
<text x="53.8" y="55.6">D1</text>
<text x="61.8" y="58.4">4.7k</text>
<text x="62.4" y="55.9">R1</text>
<text x="70.2" y="56.8">AO3400A</text>
<text x="75.1" y="54.2">Q2</text>
<text x="214" y="54.7">1uF</text>
<text x="240.2" y="58">Q3</text>
<text x="25.4" y="61.8">Conn_01x04_Male</text>
<text x="47.4" y="64.6">+12V</text>
<text x="192.3" y="62.5">GND</text>
<text x="235.3" y="60.6">AO3400A</text>
<text x="71.8" y="66.1">R5</text>
<text x="72" y="68.6">10k</text>
<text x="89.9" y="66.1">D3</text>
<text x="90.2" y="68.6">BZT52C20</text>
<text x="157.6" y="70.9">U3</text>
<text x="237" y="69.9">R12</text>
<text x="254.9" y="69.9">D5</text>
<text x="119.6" y="77.1">TP2</text>
<text x="122.1" y="74.5">TP3</text>
<text x="144" y="77.1">IO00/S1</text>
<text x="147.7" y="73.4">LILYGO_TTGO_ESP32_S2</text>
<text x="165.8" y="77.1">IO46</text>
<text x="237.1" y="72.4">10k</text>
<text x="255.3" y="72.4">BZT52C20</text>
<text x="47.6" y="79">GND</text>
<text x="74.2" y="79">GND</text>
<text x="117" y="79.6">TP1</text>
<text x="144" y="79.6">IO01</text>
<text x="144" y="82.2">IO02</text>
<text x="165.8" y="82.2">IO42</text>
<text x="165.8" y="79.6">IO45</text>
<text x="239.3" y="82.8">GND</text>
<text x="122.2" y="89.8">J7</text>
<text x="144" y="84.7">IO03</text>
<text x="144" y="87.2">IO04</text>
<text x="144" y="89.8">IO05</text>
<text x="165.8" y="89.8">IO39</text>
<text x="165.8" y="87.2">IO40</text>
<text x="165.8" y="84.7">IO41</text>
<text x="185.6" y="89.8">J8</text>
<text x="239.2" y="87.5">+12V</text>
<text x="39.7" y="92.3">J6</text>
<text x="51.3" y="91.3">+12V</text>
<text x="119.2" y="92.3">Header_2</text>
<text x="144" y="92.3">IO06</text>
<text x="144" y="94.9">IO07</text>
<text x="165.8" y="94.9">IO37</text>
<text x="165.8" y="92.3">IO38</text>
<text x="185.3" y="95.3">Header_4</text>
<text x="275.3" y="94">J11</text>
<text x="76.1" y="100.4">DS18B20</text>
<text x="81.8" y="97.8">U7</text>
<text x="91.6" y="98.7">DQ</text>
<text x="144" y="99.9">IO16/32k_P</text>
<text x="144" y="97.4">IO08</text>
<text x="165.8" y="99.9">IO35</text>
<text x="165.8" y="97.4">IO36</text>
<text x="203.3" y="97.8">R9</text>
<text x="203.5" y="100.3">1k</text>
<text x="214.1" y="100.1">K10104</text>
<text x="216" y="97.5">U6</text>
<text x="236.9" y="100.4">2k</text>
<text x="237" y="97.8">R15</text>
<text x="261.2" y="101.6">R18</text>
<text x="275.1" y="96.6">JST_VH_2</text>
<text x="35" y="105">JST_XH_4</text>
<text x="48.1" y="106.7">Q1</text>
<text x="90.8" y="102.1" transform="rotate(-90 90.8 102.1)">GND VDD</text>
<text x="144" y="102.5">IO15/32k_P</text>
<text x="144" y="105">IO11/SPI_MOSI</text>
<text x="144" y="107.6">IO12/SPI_CLK</text>
<text x="162.8" y="107.6">VDD3V3</text>
<text x="165.8" y="105">IO33</text>
<text x="165.8" y="102.5">IO34</text>
<text x="228.2" y="105">R11</text>
<text x="239.3" y="103.8">IRLR7843</text>
<text x="253" y="106.7">Q5</text>
<text x="261.2" y="104.2">2.2k</text>
<text x="270.2" y="106.7">D7</text>
<text x="42.5" y="109.3">AO3400A</text>
<text x="60.5" y="113.1">R2</text>
<text x="88.2" y="112">GND</text>
<text x="144" y="110.1">IO13/SPI_MISO</text>
<text x="144" y="112.6">IO17</text>
<text x="162.8" y="110.1">VDD3V3</text>
<text x="165.7" y="112.6">GND</text>
<text x="227.8" y="110.1">100R</text>
<text x="237" y="113.1">R16</text>
<text x="262.2" y="111.8">C9</text>
<text x="270.6" y="109.3">1SMB5932</text>
<text x="59.7" y="115.6">10k</text>
<text x="117.8" y="119.2">+5V</text>
<text x="144" y="115.2">IO18</text>
<text x="144" y="117.7">IO20/USB_D+</text>
<text x="165.7" y="117.7">GND</text>
<text x="166.3" y="115.2">V3V</text>
<text x="206.3" y="114.5">GND</text>
<text x="237.1" y="115.6">4.7k</text>
<text x="262.3" y="114.3">33nF</text>
<text x="56.5" y="126">GND</text>
<text x="122.6" y="122.9">SS34</text>
<text x="123.6" y="120.4">D8 PWR_FLAG</text>
<text x="144" y="120.3">IO19/USB_D-</text>
<text x="144" y="122.8">VBAT</text>
<text x="144" y="125.3">5V</text>
<text x="164.8" y="125.3">VBUS</text>
<text x="164.8" y="122.8">VBUS</text>
<text x="165.7" y="120.3">GND</text>
<text x="248.2" y="124.7">GND</text>
<text x="180.9" y="127.2">GND</text>
<text x="239.2" y="126.8">+12V</text>
<text x="202.1" y="134.6">R8</text>
<text x="202.2" y="137.1">1k</text>
<text x="214.1" y="136.9">K10104</text>
<text x="216" y="134.3">U5</text>
<text x="236.9" y="137.2">2k</text>
<text x="237" y="134.7">R13</text>
<text x="275.1" y="134.7">JST_VH_2</text>
<text x="275.3" y="132.1">J10</text>
<text x="44.1" y="142.1">+5V</text>
<text x="228.2" y="141.9">R10</text>
<text x="239.3" y="140.6">IRLR7843</text>
<text x="253" y="143.6">Q4</text>
<text x="261.2" y="139.7">R17</text>
<text x="261.2" y="142.3">2.2k</text>
<text x="270.2" y="143.6">D6</text>
<text x="57.8" y="149.9">C10</text>
<text x="227.8" y="146.9">100R</text>
<text x="237" y="149.9">R14</text>
<text x="262.2" y="148.6">C8</text>
<text x="270.6" y="146.1">1SMB5932</text>
<text x="33.9" y="153.3">J1</text>
<text x="57.8" y="152.4">1uF</text>
<text x="143.2" y="154.7">U1</text>
<text x="206.3" y="151.4">GND</text>
<text x="237.1" y="152.4">4.7k</text>
<text x="262.3" y="151.2">33nF</text>
<text x="56.5" y="157.1">GND</text>
<text x="93.2" y="156.1">+12V</text>
<text x="141.6" y="162" transform="rotate(-90 141.6 162)">VDD</text>
<text x="143.7" y="157.2">ADS1115_Module</text>
<text x="253.3" y="158.4">GND</text>
<text x="30" y="164.7">JST_XH_3</text>
<text x="43.8" y="167.9">GND</text>
<text x="68" y="165.1">R3</text>
<text x="68.5" y="167.7">1k 0.1%</text>
<text x="97.2" y="165.1">R6</text>
<text x="97.8" y="167.7">10k 0.1%</text>
<text x="114.1" y="167.3">J13</text>
<text x="133.9" y="166">AIN0</text>
<text x="138" y="163.4">ALERT/RDY</text>
<text x="111.6" y="168.5">Header_1</text>
<text x="133.9" y="173.6">AIN3</text>
<text x="133.9" y="168.5">AIN1</text>
<text x="133.9" y="171.1">AIN2</text>
<text x="143" y="173.6">ADDR</text>
<text x="144.3" y="171.1">SDA</text>
<text x="144.5" y="168.5">SCL</text>
<text x="56.4" y="176.6">C1</text>
<text x="56.7" y="179.1">0.1uF</text>
<text x="68" y="176.6">R4</text>
<text x="68.5" y="179.1">2k 0.1%</text>
<text x="86.9" y="176.6">C2</text>
<text x="87.1" y="179.1">0.1uF</text>
<text x="97.2" y="176.6">R7</text>
<text x="97.7" y="179.1">2k 0.1%</text>
<text x="141.6" y="175" transform="rotate(-90 141.6 175)">GND</text>
<text x="139" y="184.4">GND</text>
<text x="153" y="180.6">GND</text>
<text x="57.7" y="189.5">GND</text>
<text x="93.3" y="188.2">GND</text>
</g>
<g font-size="1.8" fill="#0000c2">
<text x="160" y="22.8">Alternative, extermal, regulator</text>
<text x="19" y="33.4">Power</text>
<text x="19" y="35.5">Connector</text>
<text x="31.7" y="34.2">Switch</text>
<text x="31.7" y="31.6">Bat+</text>
<text x="31.7" y="36.7">GND</text>
<text x="30.5" y="49.9">Power</text>
<text x="30.5" y="52">Switch</text>
<text x="30.5" y="55">Power</text>
<text x="30.5" y="57">Indicator</text>
<text x="29.2" y="94.4">Funtion</text>
<text x="29.2" y="99.5">User</text>
<text x="29.2" y="101.5">Button</text>
<text x="29.2" y="96.4">Indicator</text>
<text x="21.6" y="157.9">Pressure</text>
<text x="21.6" y="159.9">Sensor</text>
</g>
<g font-size="1.8">
<text x="49.5" y="31.6">Vin</text>
<text x="207" y="46.9">Vref</text>
<text x="177.8" y="76.1">User_SW</text>
<text x="128.3" y="78.6">Vref</text>
<text x="128.3" y="83.7">Pressure</text>
<text x="128.3" y="81.2">VBAT</text>
<text x="180.3" y="81.2">Func_Ind</text>
<text x="90.2" y="87.5">VDD3V3</text>
<text x="128.3" y="93.9">Valve1</text>
<text x="44.4" y="99">VDD3V3</text>
<text x="44.4" y="101.5">User_SW</text>
<text x="100.3" y="97.7">Temp_DQ</text>
<text x="128.3" y="96.4">Valve2</text>
<text x="177.8" y="99">Temp_DQ</text>
<text x="194.3" y="101.5">Valve2</text>
<text x="64.8" y="106.6">Func_Ind</text>
<text x="128.3" y="111.7">ADC_SDA</text>
<text x="177.8" y="109.1">VDD3V3</text>
<text x="128.3" y="114.2">ADC_SCL</text>
<text x="193" y="138.3">Valve1</text>
<text x="141" y="152.3">VDD3V3</text>
<text x="120.6" y="165">Vref</text>
<text x="154.9" y="167.5">ADC_SCL</text>
<text x="69.8" y="171.3">Pressure</text>
<text x="97.8" y="171.3">VBAT</text>
<text x="120.6" y="172.6">Pressure</text>
<text x="120.6" y="170.1">VBAT</text>
<text x="154.9" y="170.1">ADC_SDA</text>
</g>
</svg>
